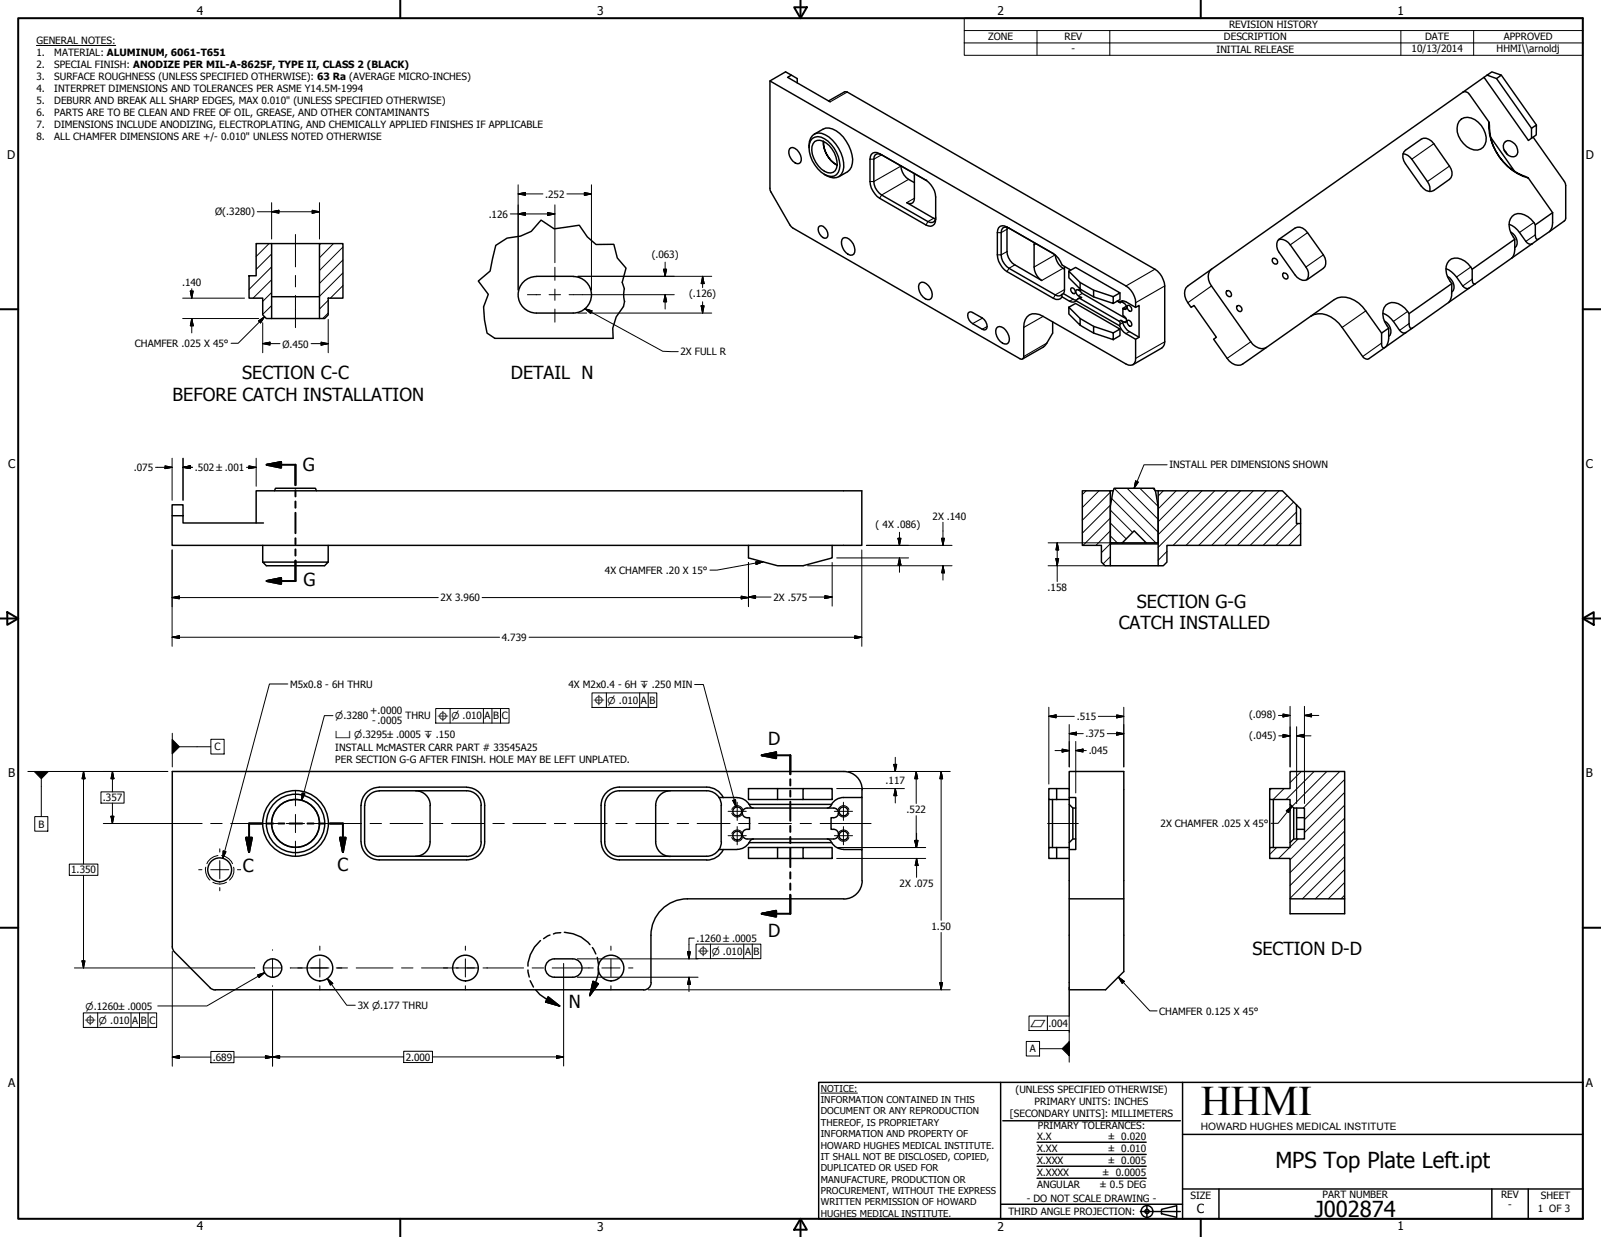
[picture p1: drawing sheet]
<svg xmlns="http://www.w3.org/2000/svg" width="559mm" height="432mm" viewBox="0 0 559 432" stroke-linecap="round" stroke-linejoin="round" font-family="sans-serif">
<!-- layer: Visible (ANSI) -->
<g fill="none" stroke="#000" stroke-width=".51">
<path d="M268.7 28.3l124.3 71.5a7.6 7.6 0 0 1 3.4 7.5l-3.4-2a1.63 1.63 0 0 0-2.2 .2l-.8-.4M276.2 26.2l-1.3 .8 14.9 8.6M278.3 29v-1.6l-4.1-2.3-5.5 3.2 .1 38.1 7.4 12.7 79.8 46.1M294.8 32.1h.9l107.4 61.9a7.6 7.6 0 0 1 3.4 5.8v19.5l-.1 1-.9 1.2M510.7 32.1l7.3-5.1 15.5 22 1-.7M510.7 32.1a1.8 1.8 0 0 1 2.2 .9l6.8 9.7M510.7 32.1l-87.9 61.9M519 26.2l1.7-1.1 3.3 1.1-1.6 1.2zM519 26.2l-1 .8M522.4 27.4l12.1 17.4M524 26.2l12.3 17.4M275.6 51.9a1.73 1.73 0 0 1 2.7 .5 4.1 4.1 0 0 1 1.1 4.3 1.73 1.73 0 0 1-2.7-.4 4.1 4.1 0 0 1-1.1-4.4z"/>
<path d="M282.4 51.6a4.2 4.2 0 0 1 3.2-5.2 9.3 9.3 0 0 1 7.1 5.4 9.2 9.2 0 0 1 1.1 8.9 4.1 4.1 0 0 1-6.1 .2M283.5 48.3a3.6 3.6 0 0 1 4.3 .2 11.3 11.3 0 0 1 5.2 10.6 2.89 2.89 0 0 1-4 2.3 11.1 11.1 0 0 1-6.5-11.2zM284.2 46.9l3.1-1.8a5 5 0 0 1 5.8 1.5 13.3 13.3 0 0 1 4.4 10.4l-.3 1.3-.6 .9-.8 .7-3.1 1.8M284.4 49.4a4.8 4.8 0 0 1 6 2.6 7.2 7.2 0 0 1 1.1 7.6 2.82 2.82 0 0 1-3.7 .2 9.7 9.7 0 0 1-4.4-8.6zM287.4 49.3a9.4 9.4 0 0 0 4.8 8.4 9.4 9.4 0 0 1-4.8-8.4zM304.1 53.9a2.12 2.12 0 0 1 2.9-.2l16.2 9.2a7.8 7.8 0 0 1 3.4 5.9v7.8a2.08 2.08 0 0 1-1 2.1 2.08 2.08 0 0 1-2.4-.2l-16.2-9.3a7.8 7.8 0 0 1-3.3-5.8v-7.8zM314.5 58a6.6 6.6 0 0 0 4.7 5.8M314.5 57.9v.1M489.7 53.7a4.3 4.3 0 0 1 3.1 1.9l5.4 7.8a4.3 4.3 0 0 1 .8 3.5M490.5 52.5l5.6-3.9a3.2 3.2 0 0 1 4.3 1.6l5.5 7.8a3.4 3.4 0 0 1 0 4.6l-5.5 3.9a3.3 3.3 0 0 1-4.4-1.6l-5.5-7.8a3.5 3.5 0 0 1 0-4.6zM509.3 42.4a4.4 4.4 0 0 1 6.6 .3 7.2 7.2 0 0 1 2.4 7.8 3.5 3.5 0 0 1-5.2 1.4 7.3 7.3 0 0 1-3.8-9.5zM519.7 42.7a19.5 19.5 0 0 0 13.7 19.4 19.5 19.5 0 0 1-13.7-19.4z"/>
<path d="M520.3 47.9l8.4 12M525 52.3l1.1 1.7M525.5 49.4a2.48 2.48 0 0 1 3.2 .8 3.2 3.2 0 0 1 .3 4.3 3.4 3.4 0 0 1-4-4.5zM534.5 44.8l1.8-1.2-.1 3.5-1.7 1.2zM535.1 47.9l10.9 15.5 .5 1.3-.1 12.1-5.6 4M286.1 78.9a2.73 2.73 0 0 1 2.4 4.2 2.89 2.89 0 0 1-2.8-3.8zM319.1 60.6l-.1 9.5a1.57 1.57 0 0 1-2.5 .6l10 5.8M326.6 75.8a1.65 1.65 0 0 1-.8 1.8 1.65 1.65 0 0 1-2-.3M352.2 79.6a1.68 1.68 0 0 0-2-.1 1.68 1.68 0 0 0-.8 1.7v7.8a5.8 5.8 0 0 0 2.8 4.7M533.4 62.1l8.5 12.1M535.9 78.5v3.5a1.33 1.33 0 0 0 .7 1.6l4.2-2.8M535.9 78.5a7.1 7.1 0 0 0-6.2-4 4 4 0 0 0-2.8 5.6l.5 1.4 1.3 2"/>
<path d="M541.9 74.2a11.4 11.4 0 0 1-.4 5.7l-.7 .9M541.9 74.2l-6 4.3M89.4 85h5.4v26.2h-1.8l-1.3-1.3v-5.8h-4.8v-7.8h2.5zM94.8 85h16.7M111.5 85h8.2v19.1h-5.1v5.8l-1.3 1.3h-1.8zM187.2 96.5a6.4 6.4 0 0 0-6.4 6.4 6.4 6.4 0 0 0 6.5 6.4h12.8a6.4 6.4 0 0 0 6.3-6.4 6.4 6.4 0 0 0-6.3-6.4M187.3 96.5h12.8M294.3 83.1a3.4 3.4 0 0 1 3.9 3.1 1.9 1.9 0 0 1-1.4 2.9 4.6 4.6 0 0 1-2.9-5.5zM321.2 98.7a3.5 3.5 0 0 1 4 3 1.86 1.86 0 0 1-1.5 2.9 4.6 4.6 0 0 1-2.9-5.4zM351.5 80v7.8M361 84.7l-.1 8.5a5.9 5.9 0 0 0 2.7 4.7l-9.4-5.4M368.3 89a6.2 6.2 0 0 0 3.2 5"/>
<path d="M373.1 94.7l2.3-1.4 15.5 8.9-2.3 1.4M373.1 94.7l3.9 3.9v2.3l-3.9-3.9zM373.7 94.3l-3-1.8a7.8 7.8 0 0 0-3-4l-16.2-9.3a2.05 2.05 0 0 0-2.4-.2 2.05 2.05 0 0 0-1 2.2v7.8a7.8 7.8 0 0 0 3.4 5.8l16.2 9.3a2.11 2.11 0 0 0 3-.5M377 98.6l4.7 2.7M422.8 94l-8.2 5.8a4.3 4.3 0 0 0 0 5.9l1.1 1.6 1.1-.7 7.8 11.1-1 .7 4.7 6.7a4.1 4.1 0 0 0 5.5 2l8.2-5.8M422.8 94a4.3 4.3 0 0 0 0 5.8l13.8 19.5a4.3 4.3 0 0 0 5.4 2M444.3 90.2a1.15 1.15 0 0 1 1.4 .5 1.15 1.15 0 0 1-.2 1.5 1.25 1.25 0 0 1-1.2-.6 1.25 1.25 0 0 1 0-1.4zM446.2 83.7a3.6 3.6 0 0 1 4.1 1.8l5.5 7.7a3.6 3.6 0 0 1 .3 4.5M446.5 83.5l5.5-3.9a3.2 3.2 0 0 1 4.4 1.6l5.5 7.8a3.7 3.7 0 0 1 0 4.7l-5.5 3.8a3.2 3.2 0 0 1-4.4-1.6l-5.5-7.8a3.6 3.6 0 0 1 0-4.6zM447.9 95.4a1.19 1.19 0 0 1 1.4 .5 1.19 1.19 0 0 1-.2 1.5 1.32 1.32 0 0 1-1.2-2zM506.7 99a10.4 10.4 0 0 1-.5 5.7l-.6 .9-13 9.1a1.54 1.54 0 0 1-.8-1.7v-3.5M506.7 99l-14.9 10.5"/>
<path d="M513.8 94a6.9 6.9 0 0 0-6.1-3.9 4 4 0 0 0-2.8 5.5l.5 1.4 1.3 2M528.7 83.5a12 12 0 0 1-.4 5.7l-.7 .9-13 9.1a1.48 1.48 0 0 1-.8-1.7v-3.5M528.7 83.5l-14.9 10.5M94.8 103.6h16.7M94.8 111.2h16.7M172.7 118.1h41.3M217.9 100.9l-.2 2.5 .3 1.9M338.3 109l.5-.2a10 10 0 0 1 5.2 3.5 1.78 1.78 0 0 1-.5 2.9 11.2 11.2 0 0 1-5.2-3.4 2.1 2.1 0 0 1 0-2.8zM348.2 114.2a3.4 3.4 0 0 1 3.9 3 1.83 1.83 0 0 1-1.4 2.9 4.6 4.6 0 0 1-3-5.4zM367.4 112.3v4l-2.4 4-1 .9M368.3 102.9a1.65 1.65 0 0 0 2.3-.1l.1 .8M370.7 103.6l2.6 1.6a1.66 1.66 0 0 0 2.2-.2l15.3 8.7a5.1 5.1 0 0 0 2.2 2.8l3.4 1.9v6.7a2.04 2.04 0 0 1-1 2.2 2.04 2.04 0 0 1-2.4-.2l-29-16.7a4.1 4.1 0 0 0-4.7-.5 4.1 4.1 0 0 0-2 4.4v10.2"/>
<path d="M373.1 107.3l2.3-1.4 15.5 9-2.3 1.3M373.1 107.3l3.9 3.9v2.3l-3.9-3.9zM377 111.2l4.7 2.7M377 113.5l4.7 2.8M377 100.9l4.7 2.7M381.7 113.9l6.9 2.3v2.4l-6.9-2.3zM381.7 101.3l6.9 2.3v2.3l-6.9-2.3zM390.9 102.2v2.4l-2.3 1.3M390.9 114.9v2.3l-2.3 1.4M396.4 107.3l1.2-.7v11.1l-1.2 .7M428.2 101.5a1.28 1.28 0 0 1 1.4 .4 1.28 1.28 0 0 1 .2 1.4l-.5 .3a1.28 1.28 0 0 1-1.2-.7 1.28 1.28 0 0 1 .1-1.4zM431.9 106.7a1.19 1.19 0 0 1 1.4 .6 1.19 1.19 0 0 1-.3 1.5 1.32 1.32 0 0 1-1.1-2.1z"/>
<path d="M457.5 110.4a7.1 7.1 0 0 1 8.5 1.2l2.4 2.7 7.2 10.2M482.2 116.3l-5.5-7.8a9.5 9.5 0 0 0-9.8-4.6l-24.9 17.4M484.7 114.6a10.4 10.4 0 0 1-.5 5.7l-.3 .5a1.04 1.04 0 0 1-1.2 .5l-.5-.8v-4.2M484.7 114.6l-2.5 1.7M491.8 109.5a7.2 7.2 0 0 0-6.2-3.9 4 4 0 0 0-2.7 5.5l.5 1.4 1.3 2.1M60.1 176.2h3.8v3.8h-3.8zM95.8 171.3l.3-.9h14l.3 .9M387.5 171.3h1.1M403.2 171.3h1M404.2 171.3h43.4l4.9 4.9v6.6h1.5v7.6h-46.7v5.8l-1.3 1.3h-1.8zM452.5 176.2l1.5 1.5v5.1M60.1 180v10.4h240.7v-19.1h-211.4v11.3"/>
<path d="M63.9 180v2.6h28M91.7 196.2h22.9l-1.3 1.3h-20.3zM91.7 190.4v5.8M114.6 190.4v5.8M261.2 190.4v4.4l10.2 2.7h8.9l10.1-2.7v-4.4M387.5 189.9v7.6h-1.8l-1.3-1.3v-5.8h-6.6v-19.1h9.7v18.6h16.7M387.5 197.5h16.7M391.7 189.5l4.2-4.2 4.1 4.2h4.2v-12.7l-.8-5.1-.6-1.3h-13.9l-1.4 6.4v12.7h12.5M132.3 276h30.5a5.1 5.1 0 0 1 5.2 5.1M132.3 274.8h30.5M132.4 276.1a5 5 0 0 0-5.1 5M132.4 274.8a6.3 6.3 0 0 0-6.4 6.3"/>
<path d="M145.1 276a5.1 5.1 0 0 1 5.1 5.1M162.8 274.8a6.3 6.3 0 0 1 6.4 6.3v12.7M216.2 274.8h30.4M216.2 276h30.4M216.2 276a5.1 5.1 0 0 0-5.1 5.1v12.7M216.2 274.8a6.4 6.4 0 0 0-6.4 6.3v12.7M234 276a5.1 5.1 0 0 0-5.1 5.1v12.7M246.7 274.8a6.4 6.4 0 0 1 5.7 3.6M246.7 276a5.1 5.1 0 0 1 5.1 5.1l-.1 12.7M251 278.4h6.3M257.3 278.4l2.1 .5 1.2 .8 .9 1.1M261.2 275.3h10.2v3.8h-10.2z"/>
<path d="M271.4 275.3h8.9M271.4 279.1h8.9M280.3 275.3h10.1v3.8h-10.1zM294.5 269.3h-234.4v61.2M294.5 269.3a6.4 6.4 0 0 1 6.4 6.4M300.9 275.7v2.7h-7.2l-2 .8-1.5 1.6M300.9 278.4v18.1M366.1 275.3h2.7v3.8h-2.7zM366.1 279.1v16.7M367.3 279.1v16.7M368.8 275.3h4.4M368.8 279.1h4.4"/>
<path d="M373.2 269.3h19v44.5h-19zM373.2 278.4h2.3v18.1h-2.3M443.2 279.1v16.7M444.4 279.1v16.7M126 281.1v12.7M126 293.8a6.3 6.3 0 0 0 6.4 6.4h30.4a6.3 6.3 0 0 0 6.4-6.4M127.3 281.1v12.7M127.3 293.8a5.1 5.1 0 0 0 5.1 5.2M132.3 298.9h30.5M150.1 281.1v12.7M150.1 293.8a5 5 0 0 1-5 5.1M167.9 281.1v12.7"/>
<path d="M168 293.8a5.1 5.1 0 0 1-5.2 5.2M209.9 293.8a6.3 6.3 0 0 0 6.3 6.4M211.1 293.8a5.1 5.1 0 0 0 5.1 5.2M216.2 298.9h30.4M228.9 293.8a5.1 5.1 0 0 0 5.1 5.2M251.8 293.8a5.2 5.2 0 0 1-5.1 5.1M252.4 296.6a6.4 6.4 0 0 1-5.7 3.6M260.8 289.5a1.68 1.68 0 0 0-1.7 1.7 1.68 1.68 0 0 0 1.7 1.7M260.8 282.1a1.68 1.68 0 0 0-1.7 1.6 1.68 1.68 0 0 0 1.7 1.7M260.8 282.1h30.2M260.8 285.4h.8v4.1h-.8M260.8 292.9h30.2"/>
<path d="M261.2 295.8h10.2v3.9h-10.2zM261.5 294.1l-.9 1.1-1.9 1.1-7.7 .2M261.5 280.8a1.57 1.57 0 0 0 1.4 1.3M261.5 280.8h28.8M262.9 292.9a1.57 1.57 0 0 0-1.4 1.2M271.4 295.8h8.9M271.4 299.7h8.9M280.3 295.8h10.1v3.9h-10.1zM288.8 292.9a1.73 1.73 0 0 1 1.5 1.2h-28.8M290.3 280.8a1.73 1.73 0 0 1-1.5 1.3M290.3 294.1l.9 1.1 1.8 1.1 1.4 .2h6.5v10.9M291 285.4h-.9v4.1h.9"/>
<path d="M291 282.1a1.68 1.68 0 0 1 1.7 1.7 1.68 1.68 0 0 1-1.7 1.6M291 289.5a1.68 1.68 0 0 1 1.7 1.7 1.68 1.68 0 0 1-1.7 1.7M366.1 295.8h2.7v3.9h-2.7zM368.8 295.8h4.4M368.8 299.7h4.4M373.2 280.8l1.3 1.3h1M374.5 282.1v10.8M375.5 292.9h-1l-1.3 1.2M450.3 280.8v13.3M451.5 282.1v10.8M452.6 282.1v10.8M452.6 289.5h2.7"/>
<path d="M452.6 285.4h2.7M216.2 300.2h30.4M239.9 313.8h54.6M239.9 313.8a12.7 12.7 0 0 0-12.7 12.7M300.9 307.4a6.4 6.4 0 0 1-6.4 6.4M373.2 313.8v31.7h12.7l6.3-6.3v-25.4M450.3 313.8v5.2h19v-49.7h-19v6h-7.1v3.8h7.1v1.7l1.2 1.3h3.8v10.8h-3.8l-1.2 1.2v1.7h-7.1v3.9h7.1v14.1h19M60.1 330.5l.3 1.1 .5 .7 12.4 12.5M191.2 335.6l1.7-.8 7-.1a3.2 3.2 0 0 1 3.2 3.2 3.2 3.2 0 0 1-3.2 3.2h-6.4a3.2 3.2 0 0 1-2.9-2 3.2 3.2 0 0 1 .6-3.5zM227.2 326.5v16.5M227.3 343l-.3 1.1-.7 .9-1.6 .6-150-.1-1.4-.7"/>
<circle cx="103.2" cy="287.4" r="11.5"/>
<circle cx="103.2" cy="287.4" r="8.4"/>
<circle cx="103.2" cy="287.4" r="10.2"/>
<circle cx="257.3" cy="291.7" r="1.56"/>
<circle cx="257.3" cy="283.2" r="1.56"/>
<circle cx="294.4" cy="283.2" r="1.56"/>
<circle cx="294.4" cy="291.7" r="1.56"/>
<circle cx="76.7" cy="303.6" r="4.2"/>
<circle cx="95.2" cy="337.9" r="3.2"/>
<circle cx="111.7" cy="337.9" r="4.5"/>
<circle cx="162.5" cy="337.9" r="4.5"/>
<circle cx="213.3" cy="337.9" r="4.5"/>
</g>
<!-- layer: Hidden Narrow (ANSI) -->
<g fill="none" stroke="#000" stroke-width=".35">
<path d="M76.1 298.6a4.9 4.9 0 0 0-3.9 2.9M77.3 298.6a4.8 4.8 0 0 1 3.9 2.9M255.4 283.8a2 2 0 0 0 1.9 1.4 2 2 0 0 0 1.9-1.4M255.4 292.4a2.03 2.03 0 0 0 1.9 1.3 2.03 2.03 0 0 0 1.9-1.3M255.5 282.6a1.94 1.94 0 0 1 1.8-1.4 1.94 1.94 0 0 1 1.9 1.4M255.5 291.1a1.96 1.96 0 0 1 1.8-1.4 1.96 1.96 0 0 1 1.9 1.4M292.5 283.8a2 2 0 0 0 1.9 1.4 2 2 0 0 0 1.9-1.4M292.5 292.4a2.03 2.03 0 0 0 1.9 1.3 2.03 2.03 0 0 0 1.9-1.3M292.5 282.6a1.94 1.94 0 0 1 1.9-1.4 1.94 1.94 0 0 1 1.9 1.4M292.5 291.1a1.96 1.96 0 0 1 1.9-1.4 1.96 1.96 0 0 1 1.9 1.4M71.8 302.7a4.8 4.8 0 0 0 1.5 4.5M74.3 308a4.8 4.8 0 0 0 4.8 0"/>
<path d="M81.5 302.7a4.4 4.4 0 0 1-1.4 4.5"/>
</g>
<!-- layer: Visible Narrow (ANSI) -->
<g fill="none" stroke="#000" stroke-width=".38">
<path d="M295.7 32.1l-5.9 3.5M307 53.7l.7 .3-2.7 1.6h-1.3M314.5 58l-9.5 5.4h-1.3M500.4 50.2l-7.6 5.4M505.9 58l-7.7 5.4M317.1 62.6l-9.4 5.5-.7 1.1M319.2 69.2l-2.7 1.5M325.9 76.2l-2.1 1.1-.6 1.2M351.5 79.2l.7 .4M535.4 77.7l-5 3.5M351.5 87.8l-2.1 1.2h-1.3M351.5 80l-2.1 1.2h-1.3"/>
<path d="M354.2 92.5l-2 1.2-.7 1.1M361.6 85.1l-.7 .4M367.7 88.5v.1M368.3 89l-7.4 4.2M371 93.7l-7.4 4.2M403.1 94l-10.1 5.8M406.5 99.8l-10.1 5.9M422.8 99.8l-8.2 5.9M456.4 81.2l-6.1 4.3M461.9 89l-6.1 4.2M513.3 93.2l-4.9 3.5M513.8 97.5l-3.3 2.3"/>
<path d="M535.9 82l-3.3 2.3M342.9 111.1l-3.4 1.9M344.6 114l-1.8 .9M364.1 110.4l-6.8 3.9M365.4 119.8l-8.1 4.7M371.5 101.1l-3.2 1.8-.6 1.2M374.5 104.5l-1.2 .7M377.5 103.9l-.6 .3M377.8 102.4l-1.4 .9M391.2 111.8l-.5 .3M391.9 105.1l-1 .5M391.9 112.6l-1 .6"/>
<path d="M393.3 112l-.9 .5M393.3 107.4l-.9 .5M394.2 115.8l-1.2 .7M406.5 119.3l-10.1 5.8M436.6 119.3l-8.3 5.8M476.7 108.5l-8.3 5.8M482.2 119.8l-6.6 4.7M491.3 108.7l-5 3.5M491.8 113l-3.3 2.3"/>
</g>
<g fill="none" stroke="#000" stroke-width=".51">
<path d="M294.8 32.1l-5.6 3.1M323.3 63l-15.6-9a1.67 1.67 0 0 0-1.9-.1 1.67 1.67 0 0 0-.8 1.7v7.8a5.8 5.8 0 0 0 2.7 4.7l16.1 9.2M351.5 79.4v.6M352.2 79.6l15.6 9M526.7 78.3a7.3 7.3 0 0 1 3.7 2.9l2.2 3.1a1.75 1.75 0 0 0 2.2 .8M351.5 87.8a5.8 5.8 0 0 0 2.7 4.7M352.2 93.7l16.1 9.2M371.5 93v8.1l-.3 1.4M504.7 93.8a11.5 11.5 0 0 1 5.8 6 1.81 1.81 0 0 0 2.3 .8M505.2 96.5a3.7 3.7 0 0 1 1.5 5.5M514.9 99.1l-2.1 1.5M527.2 81a4 4 0 0 1 2.1 4.9l-.6 .6"/>
<path d="M534.8 85.1l-7.2 5M537 83.5l-2.2 1.6M370.6 102.8l.6-.3 3.3 2 1.2 .3M373.9 100.5a1.23 1.23 0 0 1 1.2 .7 1.23 1.23 0 0 1-.1 1.4 1.44 1.44 0 0 1-1.1-2.1zM375.5 105a1.33 1.33 0 0 1 1.4-.8l13.8 7.9a1.25 1.25 0 0 1 .1 1.6M376.8 100.7v.8l-.9-.4-.3 .2a1.69 1.69 0 0 0 .8 2l1.1 .6-1.3 .4M377 101.3l.8 1.1 15.3 8.9M377.4 101.2l-.6 .3M390 105.1l1 .6-.2-.2M391.5 105.3a2.1 2.1 0 0 1 1.6 2.5l-.3 .2-.9-.4v2.6a1.49 1.49 0 0 1 .9 2.4l-1.6-.8 .7 .8a5.6 5.6 0 0 0 2.3 3.2l3.4 1.9M391.9 105.1l-.9 .6M391.9 105v.1"/>
<path d="M393.1 106.9l-1.2 .7M393.6 106.6a1.26 1.26 0 0 1 1.2 .7 1.26 1.26 0 0 1-.1 1.4 1.54 1.54 0 0 1-1.1-2.1zM393.6 111.8a1.26 1.26 0 0 1 1.2 .7 1.26 1.26 0 0 1-.1 1.4 1.54 1.54 0 0 1-1.1-2.1zM482.7 109.3a7.8 7.8 0 0 1 3.6 2.9l2.2 3.1a1.67 1.67 0 0 0 2.2 .8M483.2 112a4 4 0 0 1 2 5l-.5 .5M490.7 116.1l-7.1 5.1M493 114.6l-2.3 1.5M512.8 100.6l-7.2 5M357.3 124.5l-.4 .8-.9-.1M364 121.2l-7.1 4.1M405.5 121.5l-10.1 5.8M483.3 121.3l-5.5 3.9a1.75 1.75 0 0 1-2.2-.7"/>
</g>
<circle cx="323.2" cy="62.9" r=".19" fill="#000"/>
<!-- layer: Break Line (ANSI) -->
<path d="M217.9 100.8l-.7-2.2 1.3-5-3-3.6-1.3-4.7h-6.2l-3-2.6-2.8-4.1-8.8 1.3-4.6-3.1-3.4 4-3.7 1.6-4.7 .7-4 2.6-1.9 8.9-4.2 3.5 3.5 4.6-1.6 4.4 .3 4.5 .9 4.7 2.7 1.8M218 105.2l-.4 1.8-2.5 3.6-1.2 4 .1 3.5" fill="none" stroke="#000" stroke-width=".51"/>
<!-- layer: Section Line (ANSI) -->
<g fill="none" stroke="#000" stroke-width=".7">
<path d="M93.1 162.2l5-.9v2zM93.1 162.2h10v7.2M103.1 171.1v2.2M103.1 175.1v2.1M103.1 179v7.1M103.1 187.9v2.1M103.1 191.8v2.1M103.1 195.7v7.1h-10M93.1 202.8l5-1v2zM265.9 263.7l5-1.1v2.1zM265.9 263.7h9.9v6.6M275.8 272v2.2"/>
<path d="M275.8 276v2.1M275.8 279.8v6.7M85.9 292.4h2l-1 5zM91.4 287.5h-4.5v9.9M93.2 287.5h2.2M97.2 287.5h2.1M101 287.5h4.5M107.3 287.5h2.2M111.3 287.5h2M115.1 287.5h4.6v9.9M118.7 292.4h1.9l-.9 5zM275.8 288.3v2.1"/>
<path d="M275.8 292.2v2.1M275.8 296.1v6.6M265.9 319l5-1.1v2.1zM275.8 304.5v2.1M275.8 308.4v2.2M275.8 312.4v6.6h-9.9"/>
</g>
<path d="M93.1 162.2l5-.9zM93.1 162.2l5-.9v2zM93.1 202.8l5-1zM93.1 202.8l5-1v2zM265.9 263.7l5-1.1zM265.9 263.7l5-1.1v2.1zM85.9 292.4l1 5zM85.9 292.4h2l-1 5zM118.7 292.4l1 5zM118.7 292.4h1.9l-.9 5zM265.9 319l5-1.1zM265.9 319l5-1.1v2.1z" fill="#000" stroke="#000" stroke-width=".7"/>
<!-- layer: Detail Boundary (ANSI) -->
<path d="M184.3 338.6l.4 2.5M188.7 328.4a12 12 0 0 0-4.4 8.8M192 326.4l-2.3 1.3M195.7 325.6l-2.5 .4M197 325.4a12.5 12.5 0 0 1 8.9 4.4M206.8 330.8l1.2 2.2M208.5 334.2l.4 2.5M208.9 338l-.1 2.1-.9 2.9-2 4.5M185 342.3l1.2 2.3M187 345.6l1.4 1.6 2.5 1.7 4.4 2.3M191.3 348l4 3.2-4.9-1.4zM207 342.6l1.9 .8-3 4.1z" fill="none" stroke="#000" stroke-width=".51"/>
<path d="M190.4 349.8l4.9 1.4zM191.3 348l4 3.2-4.9-1.4zM207 342.6l-1.1 4.9zM207 342.6l1.9 .8-3 4.1z" fill="#000" stroke="#000" stroke-width=".51"/>
<!-- layer: Border (ANSI) -->
<g fill="none" stroke="#000" stroke-width=".7">
<path d="M6.3 6.3h546.1v419.1h-546.1zM139.7 0v6.3M277.2 2.5h4.4l-2.2 3.8zM279.4 0v6.3M419.1 0v6.3M0 107.9h6.3M552.4 107.9h6.4M0 215.9h6.3M2.5 213.7l3.8 2.2-3.8 2.2zM552.4 215.9l3.9-2.2v4.4zM552.4 215.9h6.4M0 323.8h6.3"/>
<path d="M552.4 323.8h6.4M139.7 425.4v6.4M279.4 425.4l2.2 3.9h-4.4zM279.4 425.4v6.4M419.1 425.4v6.4"/>
</g>
<!-- layer: Title (ANSI) -->
<g fill="none" stroke="#000" stroke-width=".51">
<path d="M285.8 377.8h266.6v47.6h-266.6zM349.2 377.8v47.6M412.7 377.8v47.6M350 391.2h62M361.9 398.7h38.1M412.7 396h139.7M361.9 411.3h38.1M361.9 407.1h38.1M361.9 403h38.1M412.7 415h139.7M425.4 415v10.4M520.7 415v10.4"/>
<path d="M533.4 415v10.4M349.2 420.4h63.5M398 422.9h14M400.3 420.6v4.6M405.4 422.1l5.3-1.2v4l-5.3-1.2z"/>
<circle cx="400.3" cy="422.9" r="2.06"/>
<circle cx="400.3" cy="422.9" r=".73"/>
</g>
<path d="M286.5 381.6h12.8" fill="none" stroke="#000" stroke-width=".35"/>
<!-- layer: Hatch (ANSI) -->
<g fill="none" stroke="#000" stroke-width=".35">
<path d="M87.2 96.3l-.3 .2M89.4 85h.1M93.9 85l-4.5 4.5M94.8 97.7l-6.5 6.4M94.8 93.2l-7.9 7.8M94.8 88.6l-5.4 5.4M111.9 85l-.4 .5M116.4 85l-4.9 5M119.7 99.7l-4.4 4.4M119.7 95.2l-8.2 8.2M119.7 90.7l-8.2 8.2M119.7 86.2l-8.2 8.2"/>
<path d="M94.8 111.1l-.1 .1M94.8 106.7l-3.1 3M94.8 102.1l-3.1 3.1M114.6 109.3l-2 1.9M114.6 104.8l-3.1 3.1M379.1 171.3l-1.3 1.4M383.6 171.3l-5.8 5.9M387.5 176.3l-9.7 9.8M387.5 171.8l-9.7 9.8M387.5 178.1l7.9 7.8M388 174.1l15.4 15.4M388.9 170.4l15.3 15.4"/>
<path d="M393.4 170.4l10.8 10.9M397.8 170.4l6.4 6.4M402.3 170.4l.9 .9M406 171.3l-1.8 1.9M410.5 171.3l-6.3 6.3M415 171.3l-10.8 10.8M419.5 171.3l-15.3 15.3M424 171.3l-19.8 19.8M428.5 171.3l-19.1 19.1M433 171.3l-19 19.1M437.5 171.3l-19.1 19.1M442 171.3l-19.1 19.1"/>
<path d="M446.5 171.3l-19.1 19.1M449.3 173l-17.4 17.4M451.5 175.2l-15.1 15.2M452.5 178.8l-11.6 11.6M387.5 194.3l-2.4 2.5M387.5 189.8l-3.1 3.1M387.5 185.3l-5 5.1M387.5 180.8l-9.5 9.6M387.5 187.1l2.5 2.4M387.5 182.6l5.6 5.5M407.3 192.5l-3.1 3.1M453 182.8l-7.6 7.6"/>
<path d="M454 186.2l-4.2 4.2M443.7 275.3l-.5 .5M448.2 275.3l-3.8 3.8M454.2 269.3l-3.9 3.9M458.7 269.3l-9.8 9.8M463.1 269.3l-12.1 12.2M467.6 269.3l-12.7 12.8M469.3 276.6l-14 14M469.3 272.1l-14 14M445.6 295.8l-2.4 2.5M450.1 295.8l-3.8 3.9M453.1 292.9l-2.8 2.8"/>
<path d="M469.3 299l-14.7 14.8M469.3 294.5l-19 19.1M469.3 290.1l-19 19M469.3 285.6l-19 19M469.3 281.1l-19 19M469.3 312.5l-1.2 1.3M469.3 308l-5.7 5.8M469.3 303.5l-10.2 10.3"/>
</g>
<!-- layer: Symbol (ANSI) -->
<g fill="none" stroke="#000" stroke-width=".35">
<path d="M12.7 15.9h27.7M336.5 10.7v-4.4h215.9v4.4M336.5 15h215.9M361.9 10.7v8.6M387.3 10.7v8.6M488.9 10.7v8.6M514.3 10.7v8.6M552.4 10.7h-215.9v4.3M552.4 10.7v8.6h-215.9v-4.3M90.2 112l2.1-1.4-1.4 2.1zM92.3 110.6l-9.2 9.2h-2.5M204.2 107.8l2.4 .7-.5 .9z"/>
<path d="M204.2 107.8l27.1 14.8 5.4 .1M396.4 167.9l.9 .4-1.4 2.1zM407.4 162.2h-8.1l-3.4 8.2M263.8 196.1h2.5l-2.4 .9zM266.3 196.1l-16 2.9h-2.5M100.5 238.8h-6.5l-16.2 60.8M242.4 239h3.1l11.4 42.7M60.1 256v11.7M73.6 258.1h4.6v5.1h-4.6zM116.2 249.8h-3l-7.9 29.6M152.1 247.3h25.6v5.1h-25.6zM157.1 247.3v5.1"/>
<path d="M168.7 247.3v5.1M171.7 247.3v5.1M174.7 247.3v5.1M206.6 241.9h22.6v5.1h-22.6zM211.6 241.9v5.1M223.3 241.9v5.1M226.3 241.9v5.1M9.7 269.3h48.8M14.4 271.8v13.3M62.6 260.7h11M105.5 276.9l.9 .2-1.1 2.3zM255.8 279.4l.9-.3 .2 2.6z"/>
<path d="M12.1 285.1h4.6v5h-4.6zM77.9 297.1l1 .2-1.1 2.3zM448.9 283l2-1.6-1.1 2.3zM450.9 281.4l-4.8 6h-2.5M92.3 339.5l-20.1 11.7h-17.1M243 329.6h22.6v5h-22.6zM248 329.6v5M259.6 329.6v5M262.6 329.6v5M29.1 353.6h25.6v5h-25.6zM34.1 353.6v5M45.7 353.6v5"/>
<path d="M48.7 353.6v5M51.7 353.6v5M89.9 340.3l2.4-.8-1.9 1.7zM114.2 341.6l1.9 1.7-.8 .6zM114.2 341.6l6.8 9.3h3M359.2 354.6h14v5.1h-14zM365.6 354.6v5.1M373.2 344.6v10M373.2 359.7v11.1M390.3 341.1l2.1 1.5-.7 .7zM390.3 341.1l11 11.8h2.6M358.2 363.5h4.6v5.1h-4.6z"/>
<path d="M362.8 366.1h7.9"/>
</g>
<!-- layer: Center Mark (ANSI) -->
<g fill="none" stroke="#000" stroke-width=".35">
<path d="M103.1 275.9v5.4M76.7 296.3v1.1M103.1 284.3v6.3M103.1 293.6v5.4M254.1 283.2h6.4M254.1 291.7h6.4M257.3 280v6.4M257.3 288.5v6.4M291.2 283.2h6.4M291.2 291.7h6.4M294.4 280v6.4M294.4 288.5v6.4"/>
<path d="M69.3 303.6h1.2M73.5 303.6h6.4M76.7 300.4v6.4M76.7 309.8v1.2M82.9 303.6h1.1M95.1 331.5v.2M95.1 334.7v6.4M103.9 337.9h1.6M108.5 337.9h6.3M111.6 330.3v1.4M111.6 334.7v6.4M117.8 337.9h1.5"/>
<path d="M154.7 337.9h1.6M159.3 337.9h6.3M162.4 330.3v1.4M162.4 334.7v6.4M168.6 337.9h1.5M213.2 330.3v1.4M213.2 334.7v6.4M95.1 344.1v.2M111.6 344.1v1.5M162.4 344.1v1.5M213.2 344.1v1.5"/>
</g>
<!-- layer: Centerline (ANSI) -->
<g fill="none" stroke="#000" stroke-width=".35">
<path d="M103.1 81.9v11.3M103.1 96.1v4M193.7 93.3v4.6M103.1 103.1v11.3M184.1 102.9h4.6M191.6 102.9h4M193.7 100.9v3.9M193.7 107.9v4.6M198.6 102.9h4.7M59.4 287.5h11.1M73.5 287.5h4M80.5 287.5h16.5"/>
<path d="M99.9 287.5h6.4M109.3 287.5h16.9M129.2 287.5h4M136.1 287.5h11.5M150.6 287.5h4M157.6 287.5h11.4M172 287.5h4M179 287.5h11.5M193.5 287.5h4M200.5 287.5h11.4M214.9 287.5h4M221.9 287.5h11.5"/>
<path d="M236.3 287.5h4M243.3 287.5h11.5M257.8 287.5h4M264.8 287.5h11.4M279.3 287.5h3.9M286.3 287.5h17.7M365.6 287.5h10.8M88.8 337.9h.2M91.9 337.9h6.4M101.3 337.9h13M117.3 337.9h4M124.3 337.9h12.9"/>
<path d="M140.1 337.9h4M147.1 337.9h12.9M162.9 337.9h4M169.9 337.9h12.9M185.7 337.9h4M192.7 337.9h14.4M210.1 337.9h6.3M219.4 337.9h1.5"/>
</g>
<!-- layer: Symbol (ANSI) -->
<g fill="#000" stroke="#000" stroke-width=".35">
<path d="M92.3 110.6l-1.4 2.1zM90.2 112l2.1-1.4-1.4 2.1zM204.2 107.8l2.4 .7zM204.2 107.8l2.4 .7-.5 .9zM396.4 167.9l-.5 2.5zM396.4 167.9l.9 .4-1.4 2.1zM263.9 197l2.4-.9zM263.8 196.1h2.5l-2.4 .9zM11.9 269.3h5zM11.9 269.3h5l-2.5 2.5zM60.1 258.1v5zM60.1 258.1l2.5 2.6-2.5 2.4z"/>
<path d="M105.5 276.9l-.2 2.5zM105.5 276.9l.9 .2-1.1 2.3zM255.8 279.4l1.1 2.3zM255.8 279.4l.9-.3 .2 2.6zM77.9 297.1l-.1 2.5zM77.9 297.1l1 .2-1.1 2.3zM450.9 281.4l-1.1 2.3zM448.9 283l2-1.6-1.1 2.3zM90.4 341.2l1.9-1.7zM89.9 340.3l2.4-.8-1.9 1.7zM114.2 341.6l1.9 1.7zM114.2 341.6l1.9 1.7-.8 .6z"/>
<path d="M390.3 341.1l2.1 1.5zM390.3 341.1l2.1 1.5-.7 .7zM373.2 363.6v5zM370.7 366.1l2.5-2.5v5z"/>
</g>
<!-- layer: Dimension (ANSI) -->
<g fill="none" stroke="#000" stroke-width=".35">
<path d="M89.8 73.9h21.7M94.8 73.9l2.5-.5v1zM94.8 70.7v12.7M109 73.4l2.5 .5-2.5 .5zM111.5 70.7v12.7M178.1 74.7h15.6M180.8 67.7l2.6-.5v1zM180.8 74.7l2.6-.5v1zM180.8 67.7h8.7M180.8 64.5v36.8M191.1 74.2l2.6 .5-2.6 .5zM193.7 71.5v20.2"/>
<path d="M197.9 67.7h8.5M204 67.2l2.4 .5-2.4 .5zM206.4 64.5v36.8M201.7 96.5h46.7M231.6 94h1.1l-.5 2.5zM232.2 91.5v5M245.2 96.5l.5 2.5h-1zM245.2 96.5v3.9M63.8 104.1h21.5M63.8 111.2h26.5M66.4 101.6h1l-.5 2.5zM66.9 111.2l.5 2.5h-1z"/>
<path d="M66.9 100.8v3.3M66.9 111.2v5M91.7 120l2.5-.6v1.1zM91.7 120h6M91.7 112.6v10.5M108.6 120h6M112.1 119.4l2.5 .6-2.5 .5zM114.6 111.5v11.6M201.7 109.3h3.1M203.3 102.9h32M206.1 109.3h42.3M232.2 102.9l.5 2.4h-1.1z"/>
<path d="M232.2 102.9v5M244.7 106.7h1l-.5 2.6zM245.2 105.3v4M60.1 160v14.6M63.9 160v14.6M89.4 160v9.7M54.3 163.1h5.8M57.6 162.6l2.5 .5-2.5 .5zM63.9 163.1l2.5-.5v1zM63.9 163.1h3.3M86 163.1h3.4M86.9 162.6l2.5 .5-2.5 .5z"/>
<path d="M60.1 192v33.6M261.2 196.3v15.5M281.9 197.5h50.4M290.4 196.3v15.3M292 194.8h25.1M300.8 192v33.6M302.4 190.4h29.9M313.4 187.9h1.1l-.6 2.5zM313.9 194.8l.6 2.4h-1.1zM313.9 185.8v4.6M313.9 194.8v5M328.7 187.9h.9l-.5 2.5z"/>
<path d="M329.1 197.5l.5 2.5h-.9zM329.1 182.3v8.1M329.1 197.5v5M365.8 197.5h20.2M365.8 189.5h24.3M368.6 195h.9l-.5 2.5zM369 189.5l.5 2.5h-.9zM369 189.5v13.5M60.1 208.6l2.5-.5v.9zM60.1 208.6h92.9M168.3 208.6h92.9M258.7 208.1l2.5 .5-2.5 .4z"/>
<path d="M261.2 208.4l2.5-.5v1zM261.2 208.4h7.9M282.5 208.4h7.9M287.9 207.9l2.5 .5-2.5 .5zM60.1 222.4l2.5-.5v1zM60.1 222.4h114.3M184.7 222.4h116.1M298.3 221.9l2.5 .5-2.5 .5zM366.1 250.1l2.5-.5v1zM366.1 250.1h8.9M366.1 246.9v26.8M373.2 256.1l2.5-.5v1z"/>
<path d="M373.2 256.1h4.9M373.2 252.9v14.8M375.5 258.8v18M383.3 250.1h8.9M386.5 256.1h5.7M389.8 255.6l2.4 .5-2.4 .5zM389.8 249.6l2.4 .5-2.4 .5zM392.2 246.9v20.8M446.2 249.7h4.1M446.3 256.9h4M447.8 249.2l2.5 .5-2.5 .6zM447.8 256.3l2.5 .6-2.5 .5z"/>
<path d="M450.3 246.6v21.1M452.6 256.9l2.5-.6v1.1zM452.6 256.9h5M452.6 253.7v26.8M455.3 249.7l2.5-.5v1.1zM455.3 249.7h5M455.3 246.6v33.9M26 269.3h32.5M29.1 269.3l.6 2.5h-1.1zM29.1 269.3v32.3M35.2 276.4h8.1v4h-8.1zM39.2 269.3l.6 2.5h-1.1z"/>
<path d="M39.2 269.3v7.1M292 275.3h23.7M296.1 269.3h35.6M312 266.8h1l-.5 2.5zM312.5 275.3l.5 2.4h-1zM312.5 264.4v4.9M312.5 275.3v5M319.8 269.3l.5 2.5h-1zM319.8 269.3v11.2M328.5 269.3l.5 2.5h-1zM328.5 269.3v51.9M368.2 262h5"/>
<path d="M370.7 261.5l2.5 .5-2.5 .5zM375.5 262l2.5-.5v1zM375.5 262h3.7M36.1 287.5h23.3M38.7 284.9h1.1l-.6 2.6zM39.2 280.4v7.1M292 295.8h2.3M292 299.7h31.1M294.5 295.8h28.6M319.3 293.4h1l-.5 2.4zM319.4 293.4h1l-.5 2.4zM319.8 284.7v11.1"/>
<path d="M319.9 299.7l.5 2.4h-1zM319.9 290.8v5M319.9 299.7v6.6M24.2 301.6h10v4h-10zM29.1 305.6v32.3M26 337.9h62.8M28.6 335.4h1.1l-.6 2.5zM60.1 332.1v40.1M196.7 336.3v1.5M196.7 338v34.1M201.5 334.7h11.6M213.4 334.7h30.2"/>
<path d="M240 332.2h1l-.5 2.5zM242.3 327.5h-1.8v7.2M328.5 325.5v20M95.1 345.9v26.3M201.5 341.1h11.6M213.4 341.1h30.2M226.3 345.5h105.4M240.5 341.1l.5 2.5h-1zM240.5 341.1v5M328 343h1l-.5 2.5zM60.1 369l2.5-.5v1zM60.1 369h13.5"/>
<path d="M73.6 367h8.1v4h-8.1zM81.7 369h13.4M92.6 368.5l2.5 .5-2.5 .5zM95.1 368.9l2.5-.4v.9zM95.1 368.9h45.8M140.9 367h10v3.9h-10zM150.9 368.9h45.8M194.2 368.5l2.5 .4-2.5 .5z"/>
</g>
<g fill="#000" stroke="#000" stroke-width=".35">
<path d="M94.8 73.9l2.5-.5zM94.8 73.9l2.5-.5v1zM109 74.4l2.5-.5zM109 73.4l2.5 .5-2.5 .5zM180.8 67.7l2.6-.5zM180.8 67.7l2.6-.5v1zM180.8 74.7l2.6-.5zM180.8 74.7l2.6-.5v1zM191.1 75.2l2.6-.5zM191.1 74.2l2.6 .5-2.6 .5zM204 68.2l2.4-.5zM204 67.2l2.4 .5-2.4 .5z"/>
<path d="M231.6 94l.6 2.5zM231.6 94h1.1l-.5 2.5zM245.2 96.5l.5 2.5zM245.2 96.5l.5 2.5h-1zM66.4 101.6l.5 2.5zM66.4 101.6h1l-.5 2.5zM66.9 111.2l.5 2.5zM66.9 111.2l.5 2.5h-1zM91.7 120l2.5-.6zM91.7 120l2.5-.6v1.1zM232.2 102.9l.5 2.4zM232.2 102.9l.5 2.4h-1.1z"/>
<path d="M244.7 106.7l.5 2.6zM244.7 106.7h1l-.5 2.6zM112.1 120.5l2.5-.5zM112.1 119.4l2.5 .6-2.5 .5zM57.6 163.6l2.5-.5zM57.6 162.6l2.5 .5-2.5 .5zM63.9 163.1l2.5-.5zM63.9 163.1l2.5-.5v1zM86.9 163.6l2.5-.5zM86.9 162.6l2.5 .5-2.5 .5zM313.4 187.9l.5 2.5zM313.4 187.9h1.1l-.6 2.5z"/>
<path d="M313.9 194.8l.6 2.4zM313.9 194.8l.6 2.4h-1.1zM328.7 187.9l.4 2.5zM328.7 187.9h.9l-.5 2.5zM329.1 197.5l.5 2.5zM329.1 197.5l.5 2.5h-.9zM368.6 195l.4 2.5zM368.6 195h.9l-.5 2.5zM369 189.5l.5 2.5zM369 189.5l.5 2.5h-.9zM60.1 208.6l2.5-.5zM60.1 208.6l2.5-.5v.9z"/>
<path d="M258.7 209l2.5-.4zM258.7 208.1l2.5 .5-2.5 .4zM261.2 208.4l2.5-.5zM261.2 208.4l2.5-.5v1zM287.9 208.9l2.5-.5zM287.9 207.9l2.5 .5-2.5 .5zM60.1 222.4l2.5-.5zM60.1 222.4l2.5-.5v1zM298.3 222.9l2.5-.5zM298.3 221.9l2.5 .5-2.5 .5zM366.1 250.1l2.5-.5zM366.1 250.1l2.5-.5v1z"/>
<path d="M373.2 256.1l2.5-.5zM373.2 256.1l2.5-.5v1zM389.8 256.6l2.4-.5zM389.8 255.6l2.4 .5-2.4 .5zM389.8 250.6l2.4-.5zM389.8 249.6l2.4 .5-2.4 .5zM447.8 250.3l2.5-.6zM447.8 249.2l2.5 .5-2.5 .6zM447.8 257.4l2.5-.5zM447.8 256.3l2.5 .6-2.5 .5zM452.6 256.9l2.5-.6zM452.6 256.9l2.5-.6v1.1z"/>
<path d="M455.3 249.7l2.5-.5zM455.3 249.7l2.5-.5v1.1zM29.1 269.3l.6 2.5zM29.1 269.3l.6 2.5h-1.1zM39.2 269.3l.6 2.5zM39.2 269.3l.6 2.5h-1.1zM312 266.8l.5 2.5zM312 266.8h1l-.5 2.5zM312.5 275.3l.5 2.4zM312.5 275.3l.5 2.4h-1zM319.8 269.3l.5 2.5zM319.8 269.3l.5 2.5h-1z"/>
<path d="M328.5 269.3l.5 2.5zM328.5 269.3l.5 2.5h-1zM370.7 262.5l2.5-.5zM370.7 261.5l2.5 .5-2.5 .5zM375.5 262l2.5-.5zM375.5 262l2.5-.5v1zM38.7 284.9l.5 2.6zM38.7 284.9h1.1l-.6 2.6zM319.3 293.4l.5 2.4zM319.3 293.4h1l-.5 2.4zM319.4 293.4l.5 2.4zM319.4 293.4h1l-.5 2.4z"/>
<path d="M319.9 299.7l.5 2.4zM319.9 299.7l.5 2.4h-1zM28.6 335.4l.5 2.5zM28.6 335.4h1.1l-.6 2.5zM240 332.2l.5 2.5zM240 332.2h1l-.5 2.5zM240.5 341.1l.5 2.5zM240.5 341.1l.5 2.5h-1zM328 343l.5 2.5zM328 343h1l-.5 2.5zM60.1 369l2.5-.5zM60.1 369l2.5-.5v1z"/>
<path d="M92.6 369.5l2.5-.5zM92.6 368.5l2.5 .5-2.5 .5zM95.1 368.9l2.5-.4zM95.1 368.9l2.5-.4v.9zM194.2 369.4l2.5-.5zM194.2 368.5l2.5 .4-2.5 .5z"/>
</g>
<text font-size="14.7" x="419.1" y="389.2">HHMI</text>
<g font-size="7.7">
<text x="445.1" y="407.7">MPS Top Plate Left.ipt</text>
<text x="458.9" y="424.8">J002874</text>
</g>
<g font-size="6.3">
<text x="84.5" y="132.3">SECTION C-C</text>
<text x="178.3" y="132.5">DETAIL N</text>
<text x="60.3" y="139.9">BEFORE CATCH INSTALLATION</text>
<text x="105.7" y="164.5">G</text>
<text x="105.9" y="204.7">G</text>
<text x="396.8" y="212.2">SECTION G-G</text>
<text x="390.5" y="219.7">CATCH INSTALLED</text>
<text x="268.1" y="260.2">D</text>
<text x="84.7" y="304.2">C</text>
<text x="117.9" y="304">C</text>
<text x="268.1" y="327">D</text>
<text x="437.1" y="333.4">SECTION D-D</text>
<text x="198.6" y="351.9">N</text>
</g>
<text font-size="4.4" x="417.8" y="423.5">C</text>
<g font-size="4.2">
<text x="68.7" y="5.3">4</text>
<text x="208.4" y="5.3">3</text>
<text x="348.1" y="5.3">2</text>
<text x="487.8" y="5.3">1</text>
<text x="2.5" y="55.5">D</text>
<text x="553.5" y="55.5">D</text>
<text x="2.8" y="163.4">C</text>
<text x="553.5" y="163.4">C</text>
<text x="2.9" y="271.4">B</text>
<text x="553.5" y="271.4">B</text>
<text x="2.8" y="379.3">A</text>
<text x="553.5" y="379.3">A</text>
<text x="68.7" y="429.5">4</text>
<text x="208.4" y="429.6">3</text>
<text x="348.1" y="429.6">2</text>
<text x="487.8" y="429.5">1</text>
</g>
<text font-size="3.6" x="419.1" y="394.3">HOWARD HUGHES MEDICAL INSTITUTE</text>
<g font-size="3.5">
<text x="429" y="9.8">REVISION HISTORY</text>
<text x="12.7" y="15.3">GENERAL NOTES:</text>
<text x="344.9" y="14.1">ZONE</text>
<text x="371.5" y="14.1">REV</text>
<text x="427.2" y="14.1">DESCRIPTION</text>
<text x="497.4" y="14.1">DATE</text>
<text x="524.9" y="14.1">APPROVED</text>
<text x="12.7" y="19.5">1.</text>
<text x="12.7" y="23.7">2.</text>
<text x="18.9" y="19.5">MATERIAL: ALUMINUM, 6061-T651</text>
<text x="18.9" y="23.7">SPECIAL FINISH: ANODIZE PER MIL-A-8625F, TYPE II, CLASS 2 (BLACK)</text>
<text x="374" y="18.3">-</text>
<text x="424.6" y="18.4">INITIAL RELEASE</text>
<text x="492.7" y="18.2">10/13/2014</text>
<text x="522.4" y="18.1">HHMI\\arnoldj</text>
<text x="12.7" y="27.8">3.</text>
<text x="18.9" y="27.8">SURFACE ROUGHNESS (UNLESS SPECIFIED OTHERWISE): 63 Ra (AVERAGE MICRO-INCHES)</text>
<text x="12.7" y="32">4.</text>
<text x="18.9" y="32">INTERPRET DIMENSIONS AND TOLERANCES PER ASME Y14.5M-1994</text>
<text x="12.7" y="36.2">5.</text>
<text x="12.7" y="40.4">6.</text>
<text x="18.9" y="36.2">DEBURR AND BREAK ALL SHARP EDGES, MAX 0.010&quot; (UNLESS SPECIFIED OTHERWISE)</text>
<text x="18.9" y="40.4">PARTS ARE TO BE CLEAN AND FREE OF OIL, GREASE, AND OTHER CONTAMINANTS</text>
<text x="12.7" y="44.6">7.</text>
<text x="18.9" y="44.6">DIMENSIONS INCLUDE ANODIZING, ELECTROPLATING, AND CHEMICALLY APPLIED FINISHES IF APPLICABLE</text>
<text x="12.7" y="48.8">8.</text>
<text x="18.9" y="48.8">ALL CHAMFER DIMENSIONS ARE +/- 0.010&quot; UNLESS NOTED OTHERWISE</text>
<text x="190.2" y="69">.252</text>
<text x="75.1" y="74.9">Ø(.3280)</text>
<text x="170.6" y="75.9">.126</text>
<text x="227.5" y="90">(.063)</text>
<text x="63.6" y="99.9">.140</text>
<text x="240.5" y="103.8">(.126)</text>
<text x="47.1" y="121.1">CHAMFER .025 X 45°</text>
<text x="98.6" y="121.3">Ø.450</text>
<text x="237.5" y="124">2X FULL R</text>
<text x="46.7" y="164.4">.075</text>
<text x="68" y="164.4">.502 ±.001</text>
<text x="408.2" y="163.5">INSTALL PER DIMENSIONS SHOWN</text>
<text x="305.6" y="184.3">( 4X .086)</text>
<text x="325.5" y="181.5">2X .140</text>
<text x="211.1" y="200.3">4X CHAMFER .20 X 15°</text>
<text x="153.8" y="209.9">2X 3.960</text>
<text x="269.9" y="209.7">2X .575</text>
<text x="365.6" y="206.4">.158</text>
<text x="175.1" y="223.7">4.739</text>
<text x="101.3" y="240">M5x0.8 - 6H THRU</text>
<text x="198.4" y="240.2">4X M2x0.4 - 6H ↧ .250 MIN</text>
<text x="223.7" y="245.7">A</text>
<text x="226.7" y="245.7">B</text>
<text x="129.2" y="249.2">+.0000</text>
<text x="141.5" y="251.1">THRU</text>
<text x="169.2" y="251.1">A</text>
<text x="172.1" y="251.1">B</text>
<text x="175.1" y="251.1">C</text>
<text x="375.8" y="251.3">.515</text>
<text x="436" y="250.7">(.098)</text>
<text x="129.9" y="252.7">- .0005</text>
<text x="378.8" y="257.4">.375</text>
<text x="436.1" y="257.8">(.045)</text>
<text x="74.9" y="261.9">C</text>
<text x="117" y="262.1">INSTALL McMASTER CARR PART # 33545A25</text>
<text x="380" y="263.3">.045</text>
<text x="117" y="266.5">PER SECTION G-G AFTER FINISH. HOLE MAY BE LEFT UNPLATED.</text>
<text x="309.1" y="273.6">.117</text>
<text x="35.9" y="279.7">.357</text>
<text x="316.4" y="283.8">.522</text>
<text x="13.4" y="288.9">B</text>
<text x="405.1" y="288.7">2X CHAMFER .025 X 45°</text>
<text x="24.8" y="304.9">1.350</text>
<text x="314" y="309.7">2X .075</text>
<text x="243.1" y="328.7">.1260 ±.0005</text>
<text x="325.1" y="324.7">1.50</text>
<text x="260" y="333.4">A</text>
<text x="263" y="333.4">B</text>
<text x="124.8" y="352.2">3X ⌀.177 THRU</text>
<text x="46.2" y="357.4">A</text>
<text x="49.1" y="357.4">B</text>
<text x="52.1" y="357.4">C</text>
<text x="366" y="358.5">.004</text>
<text x="404.6" y="354.1">CHAMFER 0.125 X 45°</text>
<text x="74.2" y="370.3">.689</text>
<text x="141.6" y="370.2">2.000</text>
<text x="359.5" y="367.3">A</text>
<text x="354.5" y="381.6">(UNLESS SPECIFIED OTHERWISE)</text>
<text x="352.5" y="390">[SECONDARY UNITS]: MILLIMETERS</text>
<text x="361.1" y="385.8">PRIMARY UNITS: INCHES</text>
<text x="362.3" y="394.1">PRIMARY TOLERANCES:</text>
<text x="361.9" y="397.9">X.X</text>
<text x="386.7" y="398">± 0.020</text>
<text x="361.9" y="402.1">X.XX</text>
<text x="361.9" y="406.3">X.XXX</text>
<text x="386.7" y="402.1">± 0.010</text>
<text x="386.7" y="406.3">± 0.005</text>
<text x="361.9" y="410.5">X.XXXX</text>
<text x="384.7" y="410.5">± 0.0005</text>
<text x="358.4" y="419.7">- DO NOT SCALE DRAWING -</text>
<text x="361.9" y="414.6">ANGULAR</text>
<text x="383.8" y="414.7">± 0.5 DEG</text>
<text x="415.5" y="418.4">SIZE</text>
<text x="461.6" y="418.3">PART NUMBER</text>
<text x="523.9" y="418.3">REV</text>
<text x="537.8" y="418.4">SHEET</text>
<text x="352" y="424.2">THIRD ANGLE PROJECTION:</text>
<text x="526.4" y="421.6">-</text>
<text x="536.7" y="423.2">1 OF 3</text>
</g>
<g font-size="3.3">
<text x="212.1" y="245.7">⌀ .010</text>
<text x="117" y="251.1">⌀.3280</text>
<text x="152.5" y="251.7">⌖</text>
<text x="157.5" y="251.1">⌀ .010</text>
<text x="207.1" y="246.2">⌖</text>
<text x="117" y="257.6">⌴ ⌀.3295±.0005 ↧ .150</text>
<text x="243.4" y="333.9">⌖</text>
<text x="248.4" y="333.4">⌀ .010</text>
<text x="29.8" y="352.4">⌀.1260±.0005</text>
<text x="29.5" y="357.9">⌖</text>
<text x="34.5" y="357.4">⌀ .010</text>
<text x="359.6" y="358.4">⏥</text>
<text x="286.5" y="381.1">NOTICE:</text>
<text x="286.5" y="385">INFORMATION CONTAINED IN THIS</text>
<text x="286.5" y="389">DOCUMENT OR ANY REPRODUCTION</text>
<text x="286.5" y="392.9">THEREOF, IS PROPRIETARY</text>
<text x="286.5" y="396.9">INFORMATION AND PROPERTY OF</text>
<text x="286.5" y="400.9">HOWARD HUGHES MEDICAL INSTITUTE.</text>
<text x="286.5" y="404.9">IT SHALL NOT BE DISCLOSED, COPIED,</text>
<text x="286.5" y="408.9">DUPLICATED OR USED FOR</text>
<text x="286.5" y="412.8">MANUFACTURE, PRODUCTION OR</text>
<text x="286.5" y="416.8">PROCUREMENT, WITHOUT THE EXPRESS</text>
<text x="286.5" y="420.8">WRITTEN PERMISSION OF HOWARD</text>
<text x="286.5" y="424.8">HUGHES MEDICAL INSTITUTE.</text>
</g>
</svg>
